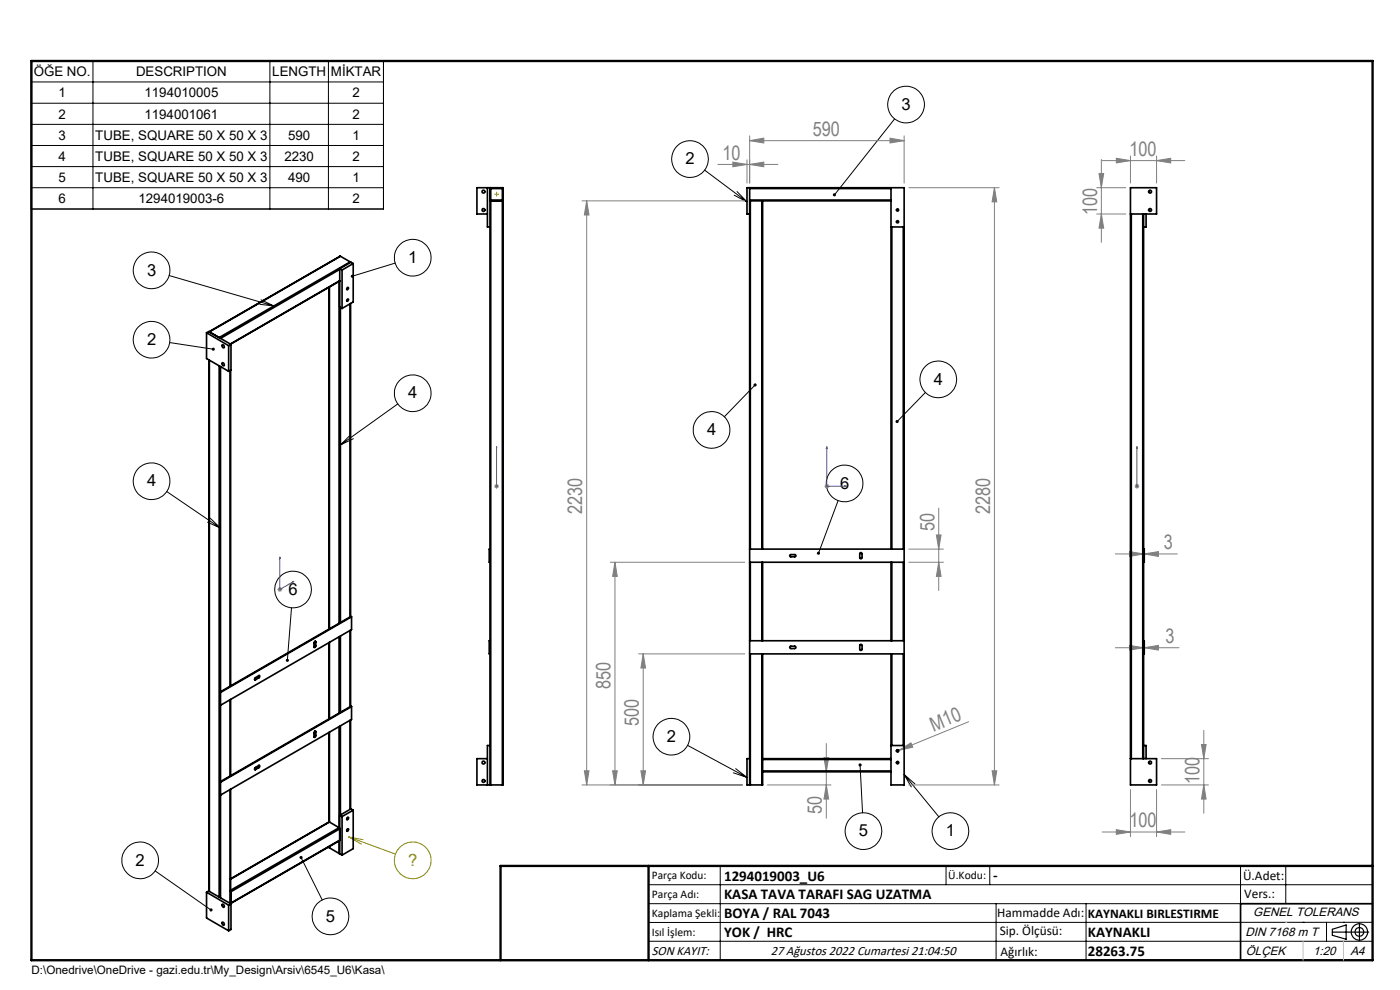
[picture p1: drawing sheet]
<svg xmlns="http://www.w3.org/2000/svg" width="297mm" height="210mm" viewBox="0 0 297 210" stroke-linecap="round" stroke-linejoin="round" font-family="sans-serif">
<g fill="none" stroke="#000" stroke-width=".21">
<path d="M6.6 12.9h74.8v31.4h-74.8zM6.6 17.4h74.8M19.7 12.9v31.4M57.3 12.9v31.4M69.7 12.9v31.4M6.6 21.9h74.8M6.6 26.4h74.8M6.6 30.9h74.8M6.6 35.3h74.8M6.6 39.8h74.8M149.5 36.1l9 6.7M189.8 25.2l-12.8 16.1"/>
<path d="M35.9 58.4l22.2 6.5M83.9 55.8l-9.1 2.8M155.8 41.4l2.7 1.4M156.4 40.6l2.1 2.2M36 72.7l9.3 1.4M55.1 64.5l3 .4M55.4 63.6l2.7 1.3M74.4 92.2l-2.2 2.2M75 93.1l-2.8 1.3M84.4 85.7l-12.2 8.7M160.2 81.7l-6.5 6.7M196.3 83.2l-6 6.2"/>
<path d="M35.4 104.3l11.4 7.7M44 110.8l2.8 1.2M44.6 109.9l2.2 2.1M177.8 106.2l-4.2 11.2M61.8 128.9l-.8 11.2M145.9 158.1l12.6 6.8M190.1 159.3a.27 .27 0 0 1 .3-.3 .27 .27 0 0 1 .3 .3 .27 .27 0 0 1-.4 .2M73.6 173.5l.1-.1a.17 .17 0 0 1 .2-.1 .17 .17 0 0 1 .1 .3l-.2 .2a.16 .16 0 0 1-.2 .1 .16 .16 0 0 1-.1-.2zM73.7 175.9l.1-.1a.27 .27 0 0 1 .1 .4 .27 .27 0 0 1-.4 0zM155.6 163.9l2.9 1M156.1 163l2.4 1.9M182.5 162.3l.5 10.1"/>
<path d="M190.1 161.8a.28 .28 0 0 1 .3-.3 .28 .28 0 0 1 .3 .3 .28 .28 0 0 1-.4 .2M191.8 164.3l7.4 9M191.8 164.3l2.3 2M191.8 164.3l1.5 2.6M32.9 184.7l11.9 8.3M63.9 181.9l4.5 9M137.6 187.7h153.6M137.6 191.7h153.6M137.6 199.7h153.6M152.8 183.7v20M200.7 183.7v4M210 183.7v4"/>
<path d="M211.3 191.7v12M230.4 191.7v12M263.2 183.7v20M272.8 183.7v8M276.4 195.6h.1M281.4 195.6v4.1M285 195.6h.1M291.2 195.6l-153.6 .1"/>
<circle cx="146.4" cy="33.8" r="3.9"/>
<circle cx="192.2" cy="22.2" r="3.9"/>
<circle cx="32.2" cy="57.4" r="3.9"/>
<circle cx="87.6" cy="54.7" r="3.9"/>
<circle cx="32.2" cy="72.1" r="3.9"/>
<circle cx="87.6" cy="83.4" r="3.9"/>
<circle cx="151" cy="91.2" r="3.9"/>
<circle cx="199.1" cy="80.5" r="3.9"/>
<circle cx="32.2" cy="102.1" r="3.9"/>
<circle cx="179.2" cy="102.5" r="3.9"/>
<circle cx="62.2" cy="125.1" r="3.9"/>
<circle cx="142.4" cy="156.3" r="3.9"/>
<circle cx="183.2" cy="176.3" r="3.9"/>
<circle cx="201.6" cy="176.3" r="3.9"/>
<circle cx="29.7" cy="182.5" r="3.9"/>
<circle cx="70.1" cy="194.4" r="3.9"/>
</g>
<g fill="none" stroke="#808000" stroke-width=".21">
<path d="M105.2 41.2h.3M105.3 41.1v.2M74 177.5l9.9 3.7M74 177.5l3 .6M74 177.5l2.7 1.6"/>
<circle cx="87.6" cy="182.5" r="3.9"/>
</g>
<g fill="none" stroke="#000" stroke-width=".25">
<path d="M282.6 197.7h7.8M282.6 197.1l3-.9v3l-3-.8zM288.4 195.8v3.8M106.2 203.7h185"/>
<circle cx="288.4" cy="197.7" r="1.74"/>
<circle cx="288.4" cy="197.7" r=".93"/>
</g>
<g fill="none" stroke="#00f" stroke-width=".21">
<path d="M105.3 94.7v.5v-.5M105.3 94.7v8.4M175.4 94.7l.1 .5h-.2zM175.4 94.7v8.4h4.2M241.2 94.7v.5v-.5M241.2 94.7v8.4M59.4 118.2v.3l-.1 .1zM59.4 118.2v6.9l2.9-1.8M105.3 103v.2zM105.3 103.1h.1M179.2 103l.4 .1-.4 .1zM241.2 103v.2z"/>
<path d="M241.2 103.1h.1M62.1 123.4l.2-.1-.2 .3z"/>
</g>
<g fill="none" stroke="#808080" stroke-width=".21">
<path d="M152.3 34.9h12.7M155.5 34.4l3 .5-3 .5zM158.5 33.9v4.9M159 29.8l3-.5v1zM159 28.8v10M159 29.8h32.8M159 34.9l3-.5v1zM188.8 29.3l3 .5-3 .5zM191.8 28.8v10M192.8 39.8h19.1M211 39.8l.5 3h-1zM211 39.8v126.7"/>
<path d="M232.7 39.8h6.1M233.2 36.8h.9l-.5 3zM233.6 33.8v17.6M233.8 34.1h17.6M236.8 33.6l3 .5-3 .5zM239.8 33.1v5.7M245.4 34.1l3-.5v1zM245.4 33.1v5.7M123.5 42.6h34.5M124.5 42.6l.5 3h-1zM124.5 42.6v123.9M232.7 45.4h6.1"/>
<path d="M233.6 45.4l.5 3h-.9zM104.8 103.1h1M105 102.8l.7 .7M105.3 102.6v1.1M105.7 102.8l-.7 .7M129.5 119.3h28.5M130.5 119.3l.5 3h-1zM130.5 119.3v47.2M174.9 103.1h1M175 102.8l.8 .7M175.4 102.6v1.1M175.8 102.8l-.8 .7"/>
<path d="M192.8 119.3h7.3M192.8 116.5h7.3M198.6 113.5h1l-.5 3zM199.1 107.8v17.5M199.1 119.3l.5 3h-1zM236.6 117.5h13.2M239.6 117l3 .5-3 .5zM240.7 103.1h1M240.8 102.8l.7 .7M241.2 102.6v1.1M241.5 102.8l-.7 .7M242.7 117.5l3-.5v1z"/>
<path d="M58.8 125.1h1.1M59 124.7l.7 .7M59.4 124.5v1M59.7 124.7l-.7 .7M135.5 138.7h22.5M136.5 138.7l.4 3h-.9zM136.5 138.7v27.8M236.6 137.4h13.5M239.6 136.9l3 .5-3 .5zM242.7 137.4l3-.5v1zM175.3 157.7v15.9M190.7 159.2l2.6-1.6 .3 .9z"/>
<path d="M190.7 159.2l-.6 .2M205.5 153.1l-14.8 6.1M254.9 157.9h1l-.5 3zM255.4 154.9v17.6M123.5 166.5h34M124 163.5h1l-.5 3zM130 163.5h1l-.5 3zM136 163.5h.9l-.4 3zM162.8 166.5h13.5M174.8 160.7h1l-.5 3zM175.3 166.5l.5 3h-1zM192.8 166.5h19.1"/>
<path d="M210.5 163.5h1l-.5 3zM233.8 176.5h17.6M236.8 176l3 .5-3 .5zM239.8 167.5v10M245.4 176.5l3-.5v1zM245.4 167.5v10M246.4 166.5h10M246.4 160.9h10M255.4 166.5l.5 3h-1z"/>
</g>
<path d="M105.1 41.2h-.2M105.4 40.9v-.1M105.4 41.5v.1M105.6 41.2h.2" fill="none" stroke="#808000" stroke-width=".21" stroke-dasharray="15.2 1.3 1.3 1.3"/>
<path d="M291.2 191.7h-28v12" fill="none" stroke="#000" stroke-width=".35"/>
<path d="M6.7 12.9h284.5v190.8h-284.5zM137.6 183.7v20M291.2 183.7h-185v20" fill="none" stroke="#000" stroke-width=".5"/>
<path d="M276.4 199.7v4M285 199.7v4" fill="none" stroke="#c0c0c0" stroke-width=".21"/>
<path d="M272.8 195.6h.1" fill="none" stroke="#c0c0c0" stroke-width=".25"/>
<path d="M159.9 81.4a.33 .33 0 0 0 0 .5 .33 .33 0 0 0 .5 0 .33 .33 0 0 0 0-.5l-.2 .3 .2-.3zM190.1 89.1l-.1 .3 .1 .3 .2-.3-.2 .3a.34 .34 0 0 0 .4 0 .34 .34 0 0 0 .1-.5 .34 .34 0 0 0-.5-.1zM182.2 162a.33 .33 0 0 0 .1 .5 .33 .33 0 0 0 .5-.2 .33 .33 0 0 0-.3-.4v.4v-.4zM176.8 41.1l-.1 .4 .3-.2-.2 .3a.33 .33 0 0 0 .5-.1 .33 .33 0 0 0-.1-.4 .33 .33 0 0 0-.4 0zM173.4 117.1a.3 .3 0 0 0-.1 .3 .3 .3 0 0 0 .2 .2l.1-.2-.1 .2a.33 .33 0 0 0 .4-.3 .33 .33 0 0 0-.5-.2zM60.7 139.8l-.1 .4 .3 .2 .1-.3-.1 .3a.34 .34 0 0 0 .4-.5 .34 .34 0 0 0-.6-.1zM45 73.8a.34 .34 0 0 0 .1 .6 .34 .34 0 0 0 .5-.3h-.3l.3-.1a.32 .32 0 0 0-.2-.3 .32 .32 0 0 0-.4 .1zM74.5 58.4l-.1 .3 .4-.1-.4 .1a.33 .33 0 0 0 .5 .2 .33 .33 0 0 0 .1-.5 .33 .33 0 0 0-.5 0zM44.5 192.8l-.1 .1a.33 .33 0 0 0 .2 .4 .33 .33 0 0 0 .4-.1l-.2-.2 .3 .1a.34 .34 0 0 0-.2-.4 .34 .34 0 0 0-.4 .1zM63.6 181.6a.34 .34 0 0 0 .1 .6 .34 .34 0 0 0 .5-.2 .34 .34 0 0 0-.5-.4l.2 .3z" fill="#000"/>
<g fill="#00f">
<path d="M179.2 103l.4 .1-.4 .1zM175.4 94.7l.1 .5h-.2z"/>
<path d="M62.1 123.4l.2-.1-.2 .3zM59.4 118.2v.3l-.1 .1zM105.3 103v.2zM105.3 94.7v.5zM241.2 103v.2zM241.2 94.7v.5z"/>
</g>
<g fill="#808080">
<path d="M190.7 159.2l2.6-1.6 .3 .9z"/>
<path d="M242.7 137.4l3-.5v1zM239.6 136.9l3 .5-3 .5z"/>
<path d="M236.8 33.6l3 .5-3 .5zM245.4 34.1l3-.5v1zM236.8 176l3 .5-3 .5zM245.4 176.5l3-.5v1zM239.6 117l3 .5-3 .5zM242.7 117.5l3-.5v1z"/>
<path d="M159 29.8l3-.5v1zM188.8 29.3l3 .5-3 .5z"/>
<path d="M155.5 34.4l3 .5-3 .5zM159 34.9l3-.5v1z"/>
<path d="M175.3 166.5l.5 3h-1zM174.8 160.7h1l-.5 3z"/>
<path d="M233.6 45.4l.5 3h-.9zM233.2 36.8h.9l-.5 3zM255.4 166.5l.5 3h-1zM254.9 157.9h1l-.5 3z"/>
<path d="M124.5 42.6l.5 3h-1zM124 163.5h1l-.5 3zM211 39.8l.5 3h-1zM210.5 163.5h1l-.5 3zM136.5 138.7l.4 3h-.9zM136 163.5h.9l-.4 3z"/>
<path d="M130.5 119.3l.5 3h-1zM130 163.5h1l-.5 3z"/>
<path d="M199.1 119.3l.5 3h-1zM198.6 113.5h1l-.5 3z"/>
</g>
<g fill="none" stroke="#000" stroke-width=".35">
<path d="M103.4 39.8v8.3h.6M104 39.8v126.7M104.1 39.8l-.1 .2M104.1 40h2.5v2.4h-2.5zM106.6 39.8l.1 .2M159 39.8v126.7M159 40h30M189 39.8v76.7M71.9 59.7v72.5M72 59.6l.1 .1M72.1 59.6l-23.2 13.4M72.1 57v8.1l.5 .3"/>
<path d="M72.1 57l.5 .3M72.1 57.1l-25.3 14.7M72.1 59.5l-23.2 13.5M72.2 54.4l-27.9 16M72.2 54.4l-27.8 16 2.1 1.2 27.8-16M72.2 54.4l2.1 1.2M72.6 57.3v8.1M74.3 55.6l.1 .1M74.9 55.9v8.2l-2.3 1.3M74.9 55.9l-.5-.3-2.3 1.4M74.9 55.9l-2.3 1.4M103.4 45.4h-2.2v-5.6h5.5v126.7h-.1"/>
<path d="M104 42.6h.1M104 42.4l.1 .2M104.1 42.6h2.5M104.1 42.6v123.9M106.6 42.6h.1M106.6 42.6v123.9M106.7 42.4l-.1 .2M159 42.6h.2M159 45.4h-.5v-5.6h33.3v126.7h-2.8v-27.8M159 42.4h30M159.2 42.6h2.4M159.2 42.6v73.9"/>
<path d="M161.6 42.6h.2M161.6 42.6v73.9M161.8 42.6h27.2M161.8 42.6v73.9M189 48.1h2.8M189.2 48.1v68.4M191.6 48.1v68.4M239.8 45.4h5.6v-5.6h-5.6v126.7h5.6v-5.6h-5.6M240 45.4v115.5M242.4 45.4v115.5M242.6 45.4v115.5M243.1 45.4v2.7h-.5"/>
<path d="M43.8 70.6l.5-.3 4.7 2.8M43.8 70.6l4.7 2.7M43.8 70.6v5.5l4.7 2.7M44.3 76.4v112.6M44.4 76.4v112.7M46.5 77.6v112.7M46.8 77.7v69M47.1 77h.3l.2 .3a.22 .22 0 0 1-.2 .3 .22 .22 0 0 1-.2-.2zM47.2 73.1l.3 .2a.27 .27 0 0 1 .1 .4 .27 .27 0 0 1-.3 .1 .27 .27 0 0 1-.2-.3zM48.5 73.3v5.5M48.9 78.6v66.9M49 73.1v5.4l-.5 .3"/>
<path d="M49 73.1l-.5 .2M69.8 60.9v72.5M69.9 60.9v72.5M72.2 65.3v66.7M73.7 63.5a.19 .19 0 0 1 .2 .2 .19 .19 0 0 1-.3 .1zM73.7 61a.2 .2 0 0 1 .2 .3 .2 .2 0 0 1-.3 0zM74.3 64.4v66.4M74.4 64.4v66.4M104 116.5h-.2v2.8h.2M159 116.5h32.8M159 119.3h32.8M159.2 119.3v16.6"/>
<path d="M161.6 119.3v16.6M161.8 119.3v16.6M167.6 117.7l1-.1a.23 .23 0 0 1 .2 .3 .23 .23 0 0 1-.2 .2h-.9l-.2-.1zM182.4 117.3a.25 .25 0 0 1 .3-.1 .25 .25 0 0 1 .2 .3v.8a.25 .25 0 0 1-.3 .2 .25 .25 0 0 1-.2-.2zM189 119.3v16.6M189.2 119.3v16.6M191.6 119.3v16.6M242.6 116.5h.1v2.8h-.1M66.9 136.9l-.3 .4M66.9 136v.9M66.9 136.1l.1 .1M66.9 136.9l.1 .1"/>
<path d="M67 136.2l-.1-.2-.3 .3v.9a.23 .23 0 0 0 .3 .1 .23 .23 0 0 0 .1-.3M67 136.2v.8M69.8 136.3v16.2M69.9 136.3v16.2M71.9 135.1v16.2M72.2 134.9v16.2M74.3 133.7v16.2M74.4 133.7v16.2M74.6 130.8v2.8l-27.8 16-.2-.1v-2.7M74.6 130.8l-27.8 16.1M74.6 130.8h-.2l-27.8 16M104 135.9h-.2v2.8h.2"/>
<path d="M159 135.9h32.8M159 138.7h32.8M159.2 138.7v27.8M161.6 138.7v27.8M161.8 138.7v22.2M167.6 137.1h1a.25 .25 0 0 1 .2 .2 .25 .25 0 0 1-.2 .3h-.8a.25 .25 0 0 1-.3-.2 .25 .25 0 0 1 .1-.3zM182.4 136.8l.2-.1 .3 .2v.9l-.2 .2-.3-.2zM189.2 138.7v19.4M191.6 138.7v19.4M242.6 135.9h.1v2.8h-.1M46.6 146.8l.2 .1M46.8 146.9v18.9"/>
<path d="M48.9 148.4v16.2M54 144.1l.2 .1M54 144.1h.1M54.8 143.7l.1 .1M54.8 143.7l-.8 .4M54.9 143.8l.2-.3-.1-.2-.9 .6a.19 .19 0 0 0-.1 .2 .19 .19 0 0 0 .2 .1M54.9 143.8l-.7 .4M55 143.3l-.2 .4M66.9 156l-.3 .3M66.9 155.1l.1 .1M66.9 155.1v.9M66.9 156h.1"/>
<path d="M67 155.2l-.1-.1-.3 .3v.9M67 156v.2a.18 .18 0 0 1-.2 .2 .18 .18 0 0 1-.2-.1M67 155.2v.8M69.8 155.4v19M69.9 155.3v19.1M71.9 154.1v21.5M72.2 154v18.9M74.3 152.8v18.9M74.4 152.7v18.9M74.6 149.9l-27.8 16M74.6 149.9v2.7l-27.8 16.1-.2-.1v-2.7M74.6 149.9l-.2-.1-27.8 16.1"/>
<path d="M104 158.1h-.6v8.4M189 158.1h2.8M242.6 158.1h.5v2.8M46.6 165.9h.2M46.8 165.9v24.6M48.9 167.5v24.2M48.9 167.4v24.3l.1-.2M54 163.2h.1M54 163.2l.2 .1M54.8 162.8h.1M54.8 162.8l-.8 .4M54.9 162.8l.2-.2-.1-.3-.9 .6-.1 .3 .2 .1"/>
<path d="M54.9 162.8l-.7 .5M55 162.4l-.2 .4M69.8 174.4h.1M69.8 174.4l-20.9 12M69.8 179.6l.1 .2M69.9 179.8l2 1.2M69.9 174.4l2 1.2M69.9 179.6v.2M69.9 174.4l-21 12.1M71.9 175.6l.2 .2-23.1 13.4M71.9 178.4v2.6M71.9 175.6l-23 13.3"/>
<path d="M72.1 173v8.1l.5 .3M72.1 173l.5 .2M72.6 173.2v8.2M73.7 173.5v-.1a.19 .19 0 0 1 .2 .3 .19 .19 0 0 1-.3 0zM73.7 175.9a.2 .2 0 0 1 .2 .2 .2 .2 0 0 1-.3 .1zM74.9 171.9l-.5-.3-2.3 1.4M74.9 171.9l-2.3 1.3M74.9 171.9v8.1l-2.3 1.4M103.4 160.9h-2.2v5.6h2.8M104 166.5h.1M104.1 166.5h2.5M159 166.5h.2"/>
<path d="M159 160.9h-.5v5.6h.5M159.2 166.5h2.4M161.8 163.7v2.8h-.2M161.8 160.9v.2M161.8 163.5v.2M161.8 161.1v2.4M161.8 161.1h27.2M161.8 160.9h27.2M161.8 163.7h27.2M161.8 163.5h27.2M43.8 189.3v5.4l4.7 2.7M43.8 189.3l.5-.3 4.7 2.7"/>
<path d="M43.8 189.3l4.7 2.7M47.1 191.8a.32 .32 0 0 1 .4 .2 .32 .32 0 0 1-.2 .4zM47.2 195.6l.3 .2a.26 .26 0 0 1 0 .5 .26 .26 0 0 1-.4-.3zM48.5 192v5.4M48.9 189l.1 .2M49 191.5l23.1-13.3-23.2 13.5M49 189.2v2.3M49 191.7v5.5l-.5 .2M49 191.7l-.5 .3M71.9 181l.2 .1"/>
<circle cx="102.6" cy="44.5" r=".31"/>
<circle cx="102.6" cy="40.6" r=".31"/>
<circle cx="190.4" cy="47.1" r=".24"/>
<circle cx="190.4" cy="44.5" r=".24"/>
<circle cx="244" cy="40.6" r=".31"/>
<circle cx="244" cy="44.5" r=".31"/>
<circle cx="190.4" cy="159.3" r=".24"/>
<circle cx="102.6" cy="161.8" r=".31"/>
<circle cx="102.6" cy="165.6" r=".31"/>
<circle cx="190.4" cy="161.8" r=".24"/>
<circle cx="244" cy="165.6" r=".31"/>
<circle cx="244" cy="161.8" r=".31"/>
</g>
<g font-size="4.2" fill="#808080">
<text x="172.4" y="28.9">590</text>
<text x="153.3" y="33.9">10</text>
<text x="239.6" y="33.1">100</text>
<text x="232.7" y="45.6" transform="rotate(-90 232.7 45.6)">100</text>
<text x="123.5" y="109.1" transform="rotate(-90 123.5 109.1)">2230</text>
<text x="198.2" y="112.6" transform="rotate(-90 198.2 112.6)">50</text>
<text x="210" y="109.1" transform="rotate(-90 210 109.1)">2280</text>
<text x="246.9" y="116.5">3</text>
<text x="247.2" y="136.4">3</text>
<text x="129.5" y="146.1" transform="rotate(-90 129.5 146.1)">850</text>
<text x="135.5" y="153.9" transform="rotate(-90 135.5 153.9)">500</text>
<text x="198" y="155.2" transform="rotate(-22 198 155.2)">M10</text>
<text x="254.4" y="166.3" transform="rotate(-90 254.4 166.3)">100</text>
<text x="174.4" y="172.6" transform="rotate(-90 174.4 172.6)">50</text>
<text x="239.6" y="175.5">100</text>
</g>
<g font-size="3.5">
<text x="191.3" y="23.3">3</text>
<text x="145.4" y="34.9">2</text>
<text x="31.2" y="58.5">3</text>
<text x="86.6" y="55.8">1</text>
<text x="31.2" y="73.2">2</text>
<text x="198.1" y="81.6">4</text>
<text x="86.6" y="84.5">4</text>
<text x="150" y="92.3">4</text>
<text x="31.2" y="103.2">4</text>
<text x="178.2" y="103.7">6</text>
<text x="61.2" y="126.2">6</text>
<text x="141.5" y="157.4">2</text>
<text x="182.2" y="177.4">5</text>
<text x="200.7" y="177.4">1</text>
<text x="28.8" y="183.6">2</text>
<text x="69.1" y="195.5">5</text>
</g>
<text font-size="3.5" fill="#808000" x="86.6" y="183.6">?</text>
<g font-size="3.2">
<text x="153.6" y="186.8">1294019003_U6</text>
<text x="153.6" y="190.8">KASA TAVA TARAFI SAG UZATMA</text>
<text x="210.7" y="186.6">-</text>
<text x="153.6" y="194.8">BOYA / RAL 7043</text>
<text x="153.6" y="198.8">YOK / HRC</text>
<text x="230.8" y="198.7">KAYNAKLI</text>
<text x="230.8" y="202.8">28263.75</text>
</g>
<g font-size="2.8">
<text x="7.2" y="16.2">ÖĞE NO.</text>
<text x="28.9" y="16.2">DESCRIPTION</text>
<text x="57.8" y="16.2">LENGTH</text>
<text x="70.2" y="16.2">MİKTAR</text>
<text x="12.4" y="20.7">1</text>
<text x="30.7" y="20.7">1194010005</text>
<text x="74.8" y="20.7">2</text>
<text x="12.4" y="29.6">3</text>
<text x="12.4" y="25.2">2</text>
<text x="20.2" y="29.6">TUBE, SQUARE 50 X 50 X 3</text>
<text x="30.7" y="25.2">1194001061</text>
<text x="61.1" y="29.6">590</text>
<text x="74.7" y="25.2">2</text>
<text x="74.7" y="29.6">1</text>
<text x="12.4" y="34.1">4</text>
<text x="20.2" y="34.1">TUBE, SQUARE 50 X 50 X 3</text>
<text x="60.3" y="34.1">2230</text>
<text x="74.7" y="34.1">2</text>
<text x="12.4" y="38.6">5</text>
<text x="20.2" y="38.6">TUBE, SQUARE 50 X 50 X 3</text>
<text x="61.1" y="38.6">490</text>
<text x="74.7" y="38.6">1</text>
<text x="12.4" y="43.1">6</text>
<text x="29.4" y="43.1">1294019003-6</text>
<text x="74.7" y="43.1">2</text>
<text x="263.7" y="186.7">Ü.Adet:</text>
<text x="263.9" y="190.5">Vers.:</text>
<text x="211.5" y="194.5">Hammadde Adı:</text>
<text x="230.8" y="194.7">KAYNAKLI BIRLESTIRME</text>
<text x="138.3" y="202.6">SON KAYIT:</text>
<text x="163.5" y="202.6">27 Ağustos 2022 Cumartesi 21:04:50</text>
<text x="212.1" y="198.4">Sip. Ölçüsü:</text>
<text x="212.2" y="202.7">Ağırlık:</text>
</g>
<g font-size="2.6">
<text x="265.9" y="194.4">GENEL TOLERANS</text>
<text x="264.2" y="198.5">DIN 7168 m T</text>
<text x="264.3" y="202.6">ÖLÇEK</text>
<text x="278.5" y="202.6">1:20</text>
<text x="286.5" y="202.6">A4</text>
</g>
<g font-size="2.5">
<text x="138.3" y="186.4">Parça Kodu:</text>
<text x="138.3" y="190.5">Parça Adı:</text>
<text x="201.2" y="186.5">Ü.Kodu:</text>
<text x="138.3" y="194.5">Kaplama Şekli:</text>
<text x="138.3" y="198.6">Isıl İşlem:</text>
<text x="6.7" y="206.7">D:\Onedrive\OneDrive - gazi.edu.tr\My_Design\Arsiv\6545_U6\Kasa\</text>
</g>
</svg>
